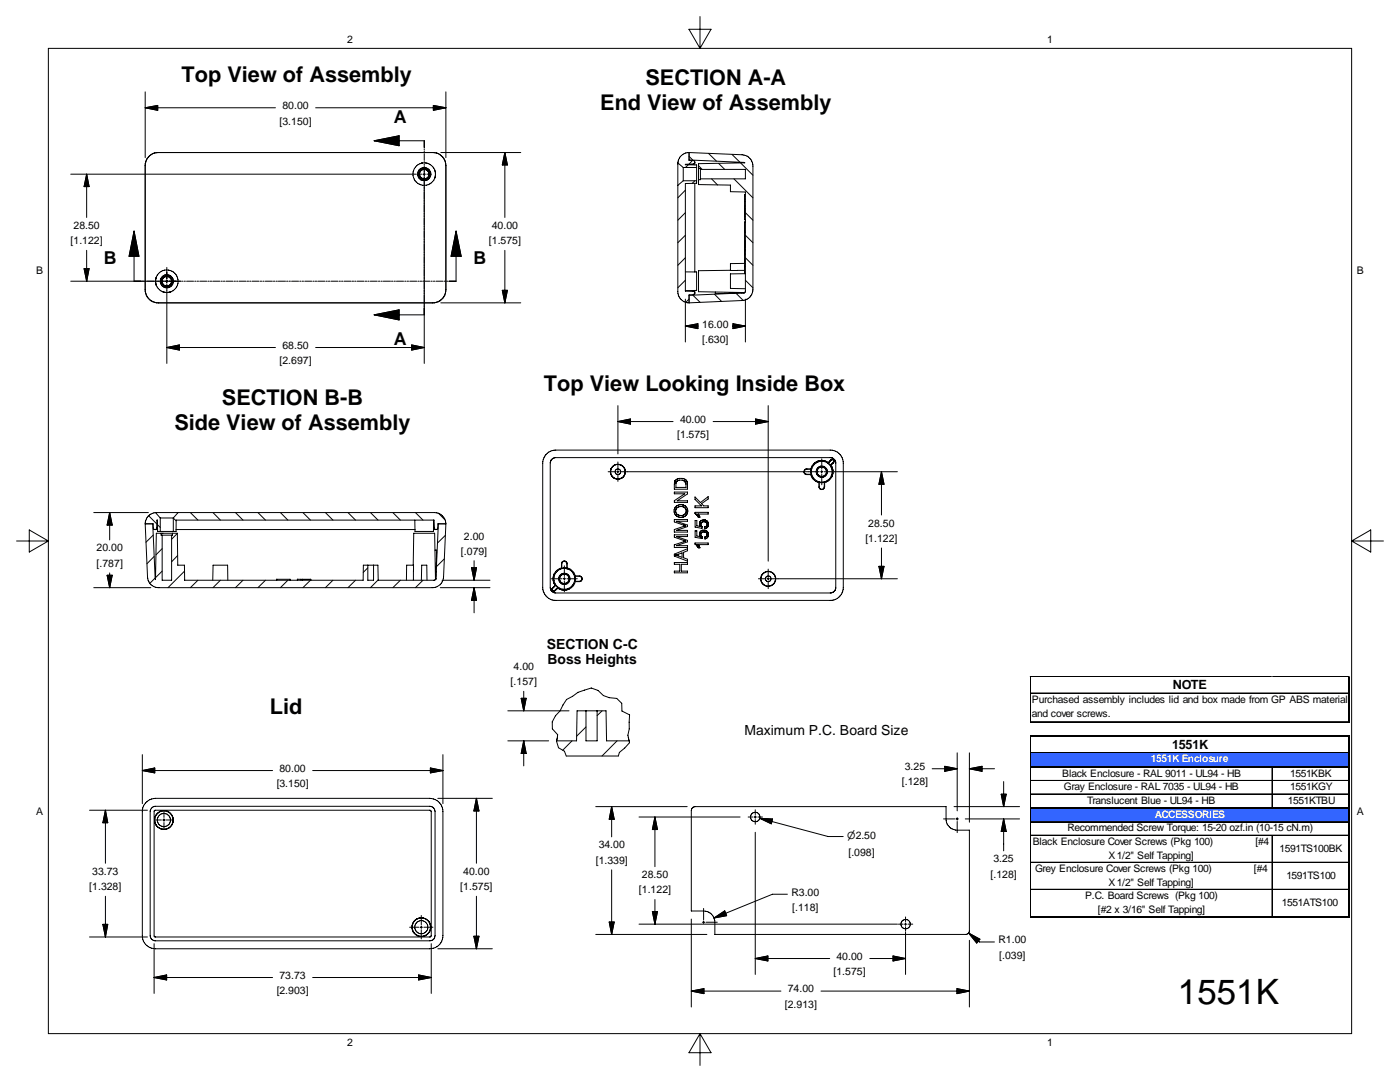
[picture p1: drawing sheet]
<svg xmlns="http://www.w3.org/2000/svg" width="279mm" height="216mm" viewBox="0 0 279 216" stroke-linecap="round" stroke-linejoin="round" font-family="sans-serif">
<g fill="none" stroke="#000" stroke-width=".2">
<path d="M29.9 31.1l.6-.5 1.1-.2h54.8a2.65 2.65 0 0 1 2.6 2.6v24.8a2.59 2.59 0 0 1-2.6 2.6h-54.8a2.59 2.59 0 0 1-2.6-2.6v-24.8l.2-1zM83.2 33.1l.9-.5 .5-.1a2.14 2.14 0 0 1 2.2 1.6l.1 .6a2.25 2.25 0 0 1-3.1 2.1 2.25 2.25 0 0 1-.6-3.7zM135.3 32.5v4.5M135.3 32.5h.1M135.3 32.5l1.1 .9M135.3 37v21.2a2.24 2.24 0 0 0 2.2 2.2M136.4 33.4v2.7M136.4 33.4h2.6M136.4 36.1h2.6M136.4 36.1l-1.1 .9M137.5 30.4l10.6 .5a2.28 2.28 0 0 1 2.2 2.2v24.6a2.21 2.21 0 0 1-2.2 2.3l-10.6 .4M137.5 30.4v1.6h1l.2 .4"/>
<path d="M137.5 31.9l11.1 .6-9.2 .2v.9M137.5 30.4a2.25 2.25 0 0 0-2.2 2.1M138.7 32.4v.5M138.7 32.4l-.4 .3-1.5 .2h2.2v.5M138.7 36.6v17.7M139 33.4v2.7M139 36.1v.5h-2.2v21.5l1.7 .1 .2 .2M139.4 33.6v2.3M139.4 33.6h.4v.2M139.4 35.9v.9l6.4 .1v1.3l3 .1v19.8l-.1 .2-.3 .1M139.8 33.8v1.9M139.8 35.7v.2h-.4"/>
<path d="M139.8 33.8h9v1.9h-9M148.6 39.8v2.1M148.6 39.2h.2M148.6 39.8h.2M148.8 38.8h-.2v1M31.6 54.6a2.22 2.22 0 0 1 3.7 .6 2.22 2.22 0 0 1-2 3.1 2.22 2.22 0 0 1-2.1-3.1zM136.8 54.3h2.2v3.7h-2.2M138.7 58v.4M138.7 58.4l-.2 .4h-1v1.6M142.8 58.3v.3l5.6-.2M145.8 53.9l-6.4 .1v4.2l9.2 .2M148.4 58.4h.1"/>
<path d="M148.4 58.4l-10.9 .5M148.5 58.4h.1M148.6 43.8h.2M148.6 41.9v.9M148.6 49.3v.6h.2M148.6 48.1v.9M148.6 48.1h.1M148.6 43.2v.6M148.6 52.6h-2.8v1.4h2.8M148.6 42.8v.4M148.6 46.1v.3M148.6 49v.3"/>
<path d="M148.6 49.3h.2M148.6 49h.2M148.6 48.4h.2M148.6 48.8h.2M148.6 48.1h.2M148.6 53.2h.2M148.6 54.6h.2M148.6 46.1h.2M148.6 50.8h.2M148.6 50.5h.2M148.6 51.9h.2M148.6 52.2h.2"/>
<path d="M148.6 43.2h.2M148.6 42.8h.2M148.6 41.9h.2M148.6 41.6h.2M148.6 41.1h.2M148.6 40.2h.2M148.6 58.4h.1M148.6 58.4h-.1M148.8 46.4h-.2v1.7M148.8 52.9h-.2v1.7M148.8 44.4h-.2v1.7M148.8 50.1h-.2v2.5h.2"/>
<path d="M148.8 54.6l-3 .1v2.9h3M148.8 44.3l-.2 .1M108.9 90.7l1-.7 1-.2h54.8a2.59 2.59 0 0 1 2.6 2.6v24.8a2.62 2.62 0 0 1-2.6 2.6h-54.8a2.62 2.62 0 0 1-2.6-2.6v-24.8l.1-.7zM110 91.7l.8-.4h55l.4 .2a1.1 1.1 0 0 1 .6 .9v24.9a1.09 1.09 0 0 1-.7 .9l-55.2 .1a1.12 1.12 0 0 1-1.1-1.1v-24.8zM121.9 93.6l-.1 .5 .1 .6M121.9 93.6a1.51 1.51 0 0 1 2.3-.7 1.51 1.51 0 0 1 0 2.4 1.51 1.51 0 0 1-2.3-.6M122 93.6v1.1M122 93.6a1.45 1.45 0 0 1 2.2-.6 1.45 1.45 0 0 1 0 2.3 1.45 1.45 0 0 1-2.2-.6M134.6 98.2h2.6v.4l-2.1 1.3h2.1v.3h-2.6v-.3l2.1-1.4h-2.1zM134.6 96.1h.1M134.7 96v.1M134.7 96h.1"/>
<path d="M134.7 95.9h.1M134.7 95.9v.1M134.8 95.9h.1M134.8 95.9l.5-.4h.4a1.17 1.17 0 0 1 1.5 1.2v.9h-2.6v-1.5M134.8 95.9h-.1M134.9 96.4h.1M135 96.2l-.1 .2M135 96.2h.1M135.1 96l-.1 .2M135.2 96h-.1M135.4 95.5h.1M136.3 95.8h-.7l-.4 .2"/>
<path d="M136.3 95.8v.1M136.3 95.9h.2M136.4 95.9h.1M136.5 95.9l.1 .1M136.6 96h.1M136.6 96l.1 .1M136.7 96v.1M136.7 96.1h.1M136.8 96.1h.1M136.8 96.1v.1M136.8 96.2h.1M136.8 96.3l.1 1h-2v-.9"/>
<path d="M138.7 99.2l1.1 1.1 1.5-1.2v.5l-1.3 .9 .4 .4h.9v.4h-2.6v-.4h1.3l-1.3-1.2zM160.9 93.6a.51 .51 0 0 0-.4 .6 .51 .51 0 0 0 .5 .4h.8M161 93.6h.8M161.8 93.6h-.9a.57 .57 0 0 0-.5 .6 .57 .57 0 0 0 .6 .5h.8M161.8 93.6h.1M161.8 94.7l.3 .6 .4 .5 .9 .5M161.8 94.6h.1M161.8 94.6v.1M161.8 93.6v1M163.4 96.3v.8a.56 .56 0 0 0 .6 .6 .56 .56 0 0 0 .6-.6M163.5 96.3h-.1M163.5 96.3l-.1 .8"/>
<path d="M163.5 96.3h1M163.5 97.1a.51 .51 0 0 0 .5 .5 .51 .51 0 0 0 .5-.5M164.5 96.3h.1M164.5 97.1h.1M164.5 96.3v.8M164.6 96.3v.8M165.3 92.3a2.17 2.17 0 0 0-2.4-.1l-.6 .4-.5 1M165.3 92.3v.1M165.3 92.4l.4 .4M165.7 92.8h.1M165.8 91.8h.1M165.8 91.8l-.5 .5"/>
<path d="M165.8 92.8a2.33 2.33 0 0 1 .2 2.4l-.8 .8-.6 .3M165.9 91.7h.1M165.9 91.7v.1M166 91.7h.1M166.1 91.7h-.1M166.1 91.7h.1M166.1 91.7l-.8 .7M166.2 91.7h.1M166.2 92.4h.1M166.2 92.4l-.4 .4M166.3 92.4h.1M166.3 92.4h-.1"/>
<path d="M166.3 91.7v.1M166.3 91.8h.1M166.3 92.3h.1M166.3 91.8l.1 .1M166.3 92.3v.1M166.4 92.2l-.1 .1M166.4 92.2h.1M166.4 91.9h.1M166.5 92h.1M166.5 91.9v.1M166.5 92.1l-.1 .1M166.5 92l-.8 .8"/>
<path d="M29 104.5l.4 10.6a2.17 2.17 0 0 0 2.3 2.2h54.6a2.17 2.17 0 0 0 2.2-2.2l.5-10.6M29 104.5h1.6v1l.4 .2M30.5 104.5l.5 11.2 .2-9.3h1M31 105.7h.5M31 105.7l.2-.2 .2-1.7 .1 2.2h.5M31 102.3h4.5M31 102.3l1 1.1M31 102.3a2.25 2.25 0 0 0-2 2.2M32 103.4h2.6M32 106h2.6M32 103.4v2.6M32.2 106.4h2.2"/>
<path d="M32.2 106.4v.4h.2M32.4 106.8h1.8M32.4 106.8v9h1.8v-9M34.4 106.4v.4h-.2M34.4 106.4h1l.1 6.4h1.3l.1 3h35.6v-3h.9M34.6 103.4v2.6M35.1 105.7h47.7M35.5 102.3h51.2a2.32 2.32 0 0 1 2.3 2.2M35.5 102.3l-.9 1.1M42.5 115.8v-3h2.9l.1 3M55.2 115.6v.2M55.2 115.6h2.7"/>
<path d="M57.9 115.6v.2M59.4 115.8v-.2h.6v.2M60 115.6h2M60.3 115.6v.2M62 115.6l.1 .2M62 115.6v.2M73.4 112.8h1.1M73.4 112.8v3h1.1v-3M74.5 112.8h.9l.1 3h11.1l.3-.1M81.1 115.8l.1-3h1.3v3M82.5 112.8l.1-6.4h4.1l.2 9.3M82.8 103.8v2.2h3.7v-2.2"/>
<path d="M84.1 115.8l.1-3h1v3M86.5 105.7h.5M86.8 109.8h.3l-.1 5.8M87 115.6l-.1 .1M87 105.7l-.3-.2-.1-1.7h-51.4l-.1 2.2h-.5M87.5 104.5l-.5 11.1M89 104.5h-1.6v1l-.4 .2M110.1 117.6h.1M110.2 117.6v.2M110.2 117.6h.1M110.2 117.5h.1M110.2 117.7l.1 .1"/>
<path d="M110.2 117.7h.1M110.2 117.4v.2M110.3 117.4h-.1M110.3 117.3v.1M110.3 117.8h.1M110.3 117.3h.1M110.3 117.8l.1 .1M110.4 117.9h.1M110.4 117.9l.1 .1M110.5 118h.1M110.6 118h-.1M110.6 117.9v.1"/>
<path d="M110.7 117.9h-.1M110.7 117.9h.1M110.8 116.8l-.5 .5M110.8 116.8h.1M110.8 117.8v.1M110.9 117.8h-.1M110.9 117.8h.1M110.9 117.7h.1M110.9 116.8l.4 .4M110.9 116.8l-.8 .8M111.3 117.2v.1M111.3 117.2l-.8 .8"/>
<path d="M111.3 117.3l-.4 .5M112.1 113.3v.1M112.1 113.3a2.37 2.37 0 0 0-1.7 2.2l.1 .7 .3 .6M112.1 113.4h1M113.1 112.5a.51 .51 0 0 0-.5-.5 .51 .51 0 0 0-.5 .5v.9M113.2 113.3h.1M113.2 113.3l-.1 .1M113.2 112.5a.56 .56 0 0 0-.6-.6 .56 .56 0 0 0-.5 .6v.8M113.2 112.5l-.1 .9M113.2 113.3l.9 .5 .4 .5 .3 .6M114.8 116v.1M114.8 115h.8"/>
<path d="M114.8 115v1M114.8 114.9v.1M114.8 114.9h.1M114.8 116.1a2.26 2.26 0 0 1-2.7 1.6l-.8-.4M115.6 114.9a.56 .56 0 0 1 .6 .4 .56 .56 0 0 1-.2 .7M115.6 115a.54 .54 0 0 1 .5 .3 .54 .54 0 0 1-.2 .6M115.9 115.9l-1.1 .1M116 116l-1.2 .1M134.6 110.6l2.6-1.1v.4l-.8 .3v1.1l.8 .3v.4l-2.6-1zM134.6 112.2h2.6v.4h-1.2v1.4h1.2v.3h-2.6v-.3h1.1v-1.4h-1.1zM134.6 102.4h.1M134.6 101.6h.1"/>
<path d="M134.8 101.2a1.33 1.33 0 0 1 2.1-.1 1.33 1.33 0 0 1-.4 2 1.32 1.32 0 0 1-1.4-.1 1.32 1.32 0 0 1-.5-1.3zM134.9 101.7l-.1 .2a1.11 1.11 0 0 0 .8 .9 1.11 1.11 0 0 0 1.1-.3M134.9 110.8h.1M134.9 101.7h.1M134.9 101.6v.1M134.9 110.7v.1M134.9 101.6a1.06 1.06 0 0 1 1.3-.5 1.06 1.06 0 0 1 .7 1.2M134.9 110.8h.3M134.9 101.6h.1M135 110.7h-.1M135 110.7h.1M135.2 110.9h.1"/>
<path d="M135.2 110.7h-.2M135.2 110.8v.1M135.2 110.6h.1M135.3 110.6l-.1 .1M135.3 110.9h.1M135.4 110.6l.7-.3v.9l-.7-.3M135.4 110.6h-.1M136.2 100.7l.1 .1M136.4 103.1h.1M136.5 104.8l-1.9-.7v-.4h2.6v.3h-2.2l2.2 .8v.3l-2.2 .7h2.2v.4h-2.6v-.5l1.9-.7M136.5 104.8h.1M136.5 107.8l-1.9-.6v-.5h2.6v.4h-2.2l2.2 .7v.3l-2.2 .8h2.2v.3h-2.6v-.5l1.9-.6"/>
<path d="M136.5 105h.1M136.5 107.8v.1M136.5 104.8l.3 .1M136.5 107.9h.2M136.5 108.1h.1M136.7 107.9h.1M136.7 104.9l-.2 .1M136.8 104.9h.1M136.8 107.9h.1M136.8 108h.1M136.8 108l-.3 .1M136.8 102.5h-.1"/>
<path d="M136.8 104.9h-.1M136.8 107.9v.1M136.9 102.3l-.1 .2M136.9 102.3h.1M138.7 108.6v-.2h2.6v.3h-2M138.7 108.6h.1M138.7 108.6l.2 .1M138.8 102.5h.1M138.9 108.7h.1M139 108.7v.1M139 108.8h.1M139 108.8l.2 .2"/>
<path d="M139 102.7l.3 .3M139.1 108.9v.1M139.1 102.8h.1M139.2 109l.2 .3h.3M139.3 103h.1M139.3 108.7l.1 .1M139.3 102.6h.1M139.3 102.6h2v-.4h-2.6v.2l.4 .4M139.3 103l.1 .2h.3l-.1-.1M139.3 108.7h.1M139.3 102.6l.1 .1M139.4 108.8h.1"/>
<path d="M139.4 102.7h.1M139.4 108.8v.1M139.4 102.7v.1M139.4 108.9h.1M139.4 102.8h.1M139.5 109l.1 .1M139.5 102.8h.1M139.5 108.9v.1M139.5 102.8v.1M139.5 102.9h.1M139.5 102.9l.1 .1M139.6 103v.1"/>
<path d="M139.6 109.1l.1 .1M139.6 103h.1M139.6 109.1h.1M139.6 106.8h.1M139.6 104.7h.1M139.6 106.8l.1 .2M139.6 104.7l.1 .2M139.6 103.1h.1M139.7 109.2v.1M139.7 104.2l-.1 .5M139.7 104.9h.1M139.7 107h.1"/>
<path d="M139.7 104.9v.1M139.7 107v.1M139.7 104.2h.1M139.7 105l-.6-.1v-1h-.4v1.3l1.4 .2v-.3M139.7 106.2h.1M139.7 105h.1M139.7 107.1h.1M139.7 107.1l-.6-.1v-1.1h-.4v1.3l1.4 .3v-.3M139.9 104.4h.1M139.9 104.9h.1M139.9 107h.1M140 104.9l.1 .2"/>
<path d="M140 107h.1M140 106.3v.7M140 104.3v.6M140 107v.1M140 106.3l.6-.2 .5 .3M140 104.3l.4-.2 .4 .1 .3 .2v.4M140 106.3h.1M140 104.3h.1M140 107.1h.1M140.1 105.1h.1M140.1 107.2h.1M140.4 103.7l-.5 .2-.2 .3"/>
<path d="M140.4 103.7h.1M140.5 103.7l.2 .1M140.7 105.1h.1M140.7 105.1l-.1 .4 .4-.1M140.7 103.8h.1M140.7 107.2h.1M140.7 105.8h-.2a.83 .83 0 0 0-.9 1M140.7 105.8h.1M140.8 105.8v.1M140.8 107.1l-.1 .1M140.8 105.5h.1M140.8 103.8h.1"/>
<path d="M140.8 107.1h.1M140.8 105.9l.3 .1M140.9 105.9h.1M140.9 105.1h-.1M140.9 103.8v.1M140.9 107.5h-.1M140.9 103.9h.1M140.9 107.1h.1M140.9 105.4h.1M141 103.9h.1M141 104.9l-.3 .2M141 103.9l.1 .1"/>
<path d="M141.1 104.9h-.1M141.1 106.5v.3M141.1 106h.1M141.1 106.4v.1M141.1 104h.1M141.1 106.8l-.2 .3M141.1 104.8l-.1 .1M141.1 106.8h.1M141.1 104.8h.1M141.1 106l.1 .2M141.1 104l.1 .1M141.2 104.1h.1"/>
<path d="M141.2 104.1l.2 .3v.5l-.4 .5M141.2 106.2l.1 .1M141.2 106.2h.1M141.3 106.3l.1 .7-.2 .3-.6 .2 .1-.3M141.3 106.3h.1M151.8 115.2v.6M151.8 115.2a1.5 1.5 0 0 1 1.8-1.2 1.5 1.5 0 0 1 1.2 1.8 1.5 1.5 0 0 1-1.8 1.2M151.9 115.2a1.46 1.46 0 0 1 2-1 1.46 1.46 0 0 1 .6 2.2 1.46 1.46 0 0 1-2.2 .2l-.5-.8M151.9 115.2v.6M151.9 115.8l.4 .8 .5 .3M166 118.3h.1M111.1 147.8l.4 1.4 1.1 .7 .4 1h10.4l.2-.8 1.1-.8 .9-1.1v-.4"/>
<path d="M111.1 147.8l.2-1.2-1.1-1.2v-1.4l.6-1.2 1-1 1.3-2.2 1.2-.7 1-.7 2.7-.9 1.4 .5 1 1 1.2 .4 1.5 .2 1 .9v1.6l1.5 .7v2.8l-.3 1.3 .3 1.1M116.9 141.8h2.2M116.9 141.8h-1.7l-.1 6h-4M116.9 141.8v6h2.3v-6M119.1 141.8h1.8l.2 6h4.5M29 160.2l.9-.6 1.1-.3h54.8a2.66 2.66 0 0 1 2.6 2.6v24.8a2.59 2.59 0 0 1-2.6 2.6h-54.8a2.62 2.62 0 0 1-2.6-2.6v-24.8l.1-.7zM30.4 161.1l.6-.2h54.8l.4 .1 .4 .3 .2 .6v24.8l-.1 .5-.5 .4-.4 .1h-54.8l-.4-.1-.5-.4-.1-.5v-24.8zM30.8 161.8l55.1-.1 .2 .2-.1 24.9-.2 .2-54.9-.1-.1-.1zM30.9 163.3a1.86 1.86 0 0 1 2.4-1.4 1.86 1.86 0 0 1 1.1 2.5M30.9 163.3v.7M30.9 164l.1 .3M31 164.3a1.42 1.42 0 0 0 .9 .9"/>
<path d="M31 164.3l.3 .5M31.1 162.7l-.2 .6M31.3 162.4a1.87 1.87 0 0 1 2.4-.3 1.87 1.87 0 0 1 .7 2.3M31.5 165.1l.3 .2M31.9 165.2l.6 .3h.6M33.1 165.4l-.6 .1M33.4 165.3l-.3 .1M34.4 164.4l-.4 .6-.6 .3M34.4 164.4l-.4 .6-.6 .4M138.2 161.2l.5-.2h50.1v2.4a2.24 2.24 0 0 0 2.2 2.3h2.5v20l-.2 .5-.4 .2-50.2 .1v-2.5a2.21 2.21 0 0 0-2.3-2.2h-2.4v-20.1zM82.3 185.3l.2 .7 .4 .5M82.3 185.3l.2 .6 .4 .5"/>
<path d="M82.9 183.5l-.6 .9v.9M82.9 186.5l.6 .3 .7 .1M82.9 183.6l-.5 .8-.1 .9M82.9 186.4l.6 .3 .7 .1M83.8 183.2l-.9 .3M83.8 183.2l-.6 .2M84.2 183.2h-.4M84.2 183.2l.6 .1M84.2 183.1l.6 .2M84.8 183.3l.5 .4M84.8 183.3l.6 .3M85.3 183.7l.4 .5"/>
<path d="M85.3 186.3l-.5 .4-.6 .1M85.4 183.6l.4 .6M85.4 186.4l-.6 .3-.6 .2M85.7 184.2l.2 .6-.2 1M85.7 185.8l-.4 .5M85.8 184.2l.2 .6-.2 1M85.8 185.8l-.4 .6"/>
<circle cx="84.7" cy="34.7" r=".94"/>
<circle cx="84.7" cy="34.7" r="1.12"/>
<circle cx="84.7" cy="34.8" r="1.32"/>
<circle cx="33.3" cy="56.1" r="1.13"/>
<circle cx="33.3" cy="56.1" r="1.3"/>
<circle cx="33.3" cy="56.1" r=".93"/>
<circle cx="123.3" cy="94.1" r=".56"/>
<circle cx="164" cy="94.1" r="2.08"/>
<circle cx="164" cy="94.1" r="1.14"/>
<circle cx="164" cy="94.1" r=".94"/>
<circle cx="112.6" cy="115.5" r="1.13"/>
<circle cx="112.6" cy="115.5" r=".94"/>
<circle cx="112.6" cy="115.5" r="2.09"/>
<circle cx="153.3" cy="115.5" r=".56"/>
<circle cx="32.7" cy="163.6" r="1.31"/>
<circle cx="150.7" cy="163" r=".94"/>
<circle cx="84.1" cy="185" r="1.32"/>
<circle cx="180.7" cy="184.4" r=".93"/>
</g>
<path d="M205.7 144h63.7v3h-63.7z" fill="#fff"/>
<g fill="#3365ff">
<path d="M205.7 150.2h63.7v3h-63.7z"/>
<path d="M205.7 161.3h63.7v2.8h-63.7z"/>
</g>
<path d="M205.5 134.9v.1M253.9 134.9v.1M269.3 134.9v.1" fill="none" stroke="#c0c0c0" stroke-width=".2"/>
<g fill="none" stroke="#000" stroke-width=".2">
<path d="M9.7 9.7h260v196.5h-260zM29 18.3v13.2M89 18.3v13.2M137.5 5.8h4.4l-2.2 3.9zM139.7 3.3v6.4M14.1 34.8h69M17.3 34.8v8.6M17.3 34.8l.5 2.4h-1zM29 21.5h26M29 21.5l2.5-.5v1zM63 21.5h26M74.7 28.1h10v1.3"/>
<path d="M74.7 28.1l5-1v2zM83.2 34.8h1M84.4 34.8h.5M84.7 29.7v.3M84.7 30.2v.2M84.7 30.6v1.4M84.7 32.2v.3M84.7 32.7v.3M84.7 33.2v1.9M84.7 35.3v37.2M85.2 34.8h.9M86.5 21l2.5 .5-2.5 .5z"/>
<path d="M88 30.4h15.9M100.8 30.4v13M100.8 30.4l.5 2.5h-1.1zM136.8 38l-1.5 1.5M137.4 32.9l-.6 .5M137.5 31.2l.8 .8M138.2 32l-.7 .8M138.7 36.1l-.6 .5M139.4 33.1l.7 .7M141.4 30.6l1.6 1.6M142 35.7l1.2 1.2M143.4 32.6l1.2 1.2"/>
<path d="M146.1 30.8l1.6 1.6M146.5 35.7l3.8 3.8M147.8 32.5l2.5 2.5M14.1 56.1h19.4M16.8 53.6h1l-.5 2.5zM17.3 50v6.1M26.8 46.1v10M26.8 46.1l.9 5h-1.9zM33.3 53.4v2.2M33.3 55.9v.5M33.3 56.6v15.9M33.6 56.1h2.4"/>
<path d="M36.2 56.1h.3M36.7 56.1h.3M37.2 56.1h1.4M38.9 56.1h.2M39.3 56.1h.3M39.9 56.1h1.4M41.5 56.1h.2M42 56.1h.2M42.5 56.1h1.4M44.1 56.1h.3M44.6 56.1h.3M45.1 56.1h1.4"/>
<path d="M46.7 56.1h.3M47.2 56.1h.3M47.7 56.1h1.4M49.3 56.1h.3M49.8 56.1h.3M50.3 56.1h1.4M51.9 56.1h.3M52.5 56.1h.2M52.9 56.1h1.5M54.6 56.1h.2M55.1 56.1h.3M55.5 56.1h1.5"/>
<path d="M57.2 56.1h.2M57.7 56.1h.3M58.2 56.1h1.4M59.8 56.1h.3M60.3 56.1h.3M60.8 56.1h1.4M62.4 56.1h.3M62.9 56.1h.3M63.4 56.1h1.4M65 56.1h.3M65.5 56.1h.3M66 56.1h1.4"/>
<path d="M67.7 56.1h.2M68.2 56.1h.2M68.7 56.1h1.4M70.3 56.1h.3M70.8 56.1h.2M71.3 56.1h1.4M72.9 56.1h.3M73.4 56.1h.3M73.9 56.1h1.4M75.5 56.1h.3M76 56.1h.3M76.5 56.1h1.4"/>
<path d="M78.1 56.1h.3M78.6 56.1h.3M79.1 56.1h1.4M80.8 56.1h.2M81.3 56.1h.2M81.8 56.1h1.4M83.4 56.1h.3M83.9 56.1h.3M84.4 56.1h1.4M86 56.1h.3M86.5 56.1h.3M87 56.1h1.4"/>
<path d="M88.6 56.1h.3M89.1 56.1h.3M91 46.1v10h-1.4M91 46.1l1 5h-2zM100.2 57.9h1.1l-.5 2.5zM100.8 50v10.4M136.8 55.9l-1.5 1.5M136.8 51.4l-1.5 1.5M136.8 46.9l-1.5 1.5M136.8 42.4l-1.5 1.5M136.8 59.7v8.5M137.5 59.7l-.6 .6"/>
<path d="M138.3 58.9l1.4 1.4M138.6 58.5l-.3 .3M142.6 58.7l1.4 1.5M146.9 58.5l1.4 1.4M148.8 55.9l1.5 1.5M148.8 51.4l1.5 1.5M148.8 46.9l1.5 1.5M148.8 42.4l1.5 1.5M148.8 59.7v8.5M33.3 69.3h21.7M33.3 69.3l2.5-.5v1zM63 69.3h21.7"/>
<path d="M74.7 62.8l5-1v2zM74.7 62.8h10M82.2 68.8l2.5 .5-2.5 .5zM88 60.4h15.9M136.8 65.1h2.5M136.8 65.1l2.5-.5v1zM146.2 65.1h2.6M146.3 64.6l2.5 .5-2.5 .5zM121.4 94.1h1.4M123.1 94.1h.5M123.3 80.9v9.7M123.3 92.2v1.4"/>
<path d="M123.3 93.9v.5M123.3 94.6v1.5M123.3 84.1h11M123.3 84.1l2.5-.5v1zM123.8 94.1h39.7M142.3 84.1h11M150.8 83.6l2.5 .5-2.5 .5zM153.3 80.9v31.1M163.7 94.1h.5M164 91.5v2.1M164 93.9v.5M164 94.6v2.1"/>
<path d="M164.5 94.1h14.6M175.9 94.1v8.7M175.9 94.1l.5 2.5h-1zM3.3 107.9h6.4M5.8 105.7l3.9 2.2-3.9 2.3zM18.7 102.3h10.9M18.7 117.3h11.4M21.4 114.8h1l-.5 2.5zM21.9 102.3v5.4M21.9 114.3v3M21.9 102.3l.5 2.5h-1zM29.7 102.9l1.6 1.6"/>
<path d="M30.6 106.8l-1.5 1.4M30.8 111l-1.5 1.5M30.9 115.4l-1 1M31.4 104.7l.6 .5M32.4 114l-1.4 1.3M32.4 109.5l-1.3 1.2M34.6 103.4l.6 .5M35.4 106.4l-1.2 1.2M35.5 110.8l-1.3 1.3M36.8 114l-3.3 3.3M38 102.3l1.5 1.5M39.5 115.8l-1.5 1.5"/>
<path d="M42.5 102.3l1.5 1.5M44 115.8l-1.5 1.5M47 102.3l1.5 1.5M48.5 115.8l-1.5 1.5M51.5 102.3l1.5 1.5M53 115.8l-1.5 1.5M56 102.3l1.4 1.5M57.4 115.8l-1.4 1.5M60.5 102.3l1.5 1.5M62 115.8l-1.5 1.5M64.9 102.3l1.5 1.5M66.4 115.8l-1.5 1.5"/>
<path d="M69.4 102.3l1.6 1.5M71 115.8l-1.6 1.5M73.4 113.3l-.9 .9M73.9 102.3l1.5 1.5M75.5 115.7l-1.6 1.6M78.4 102.3l1.5 1.5M79.9 115.8l-1.5 1.5M82.9 102.3l1.5 1.5M84.4 115.8l-1.5 1.5M87.5 102.4l1.3 1.3M87.9 117.3h9.9M88.2 115.8h9.6"/>
<path d="M88.7 111.5l-1.6 1.6M88.9 106.8l-1.6 1.6M94.1 113.3h1l-.5 2.5zM94.6 111.9v3.9M94.6 117.3v5M94.6 117.3l.5 2.5h-1zM110 115.5h2.1M112.4 115.5h.5M112.6 112.9v2.1M112.6 115.2v.5M112.6 116v2.1M113.1 115.5h2.1"/>
<path d="M151.4 115.5h1.4M153.1 115.5h.5M153.3 113.6v1.4M153.3 115.2v.5M153.3 116v1.5M153.8 115.5h25.3M175.4 113h1l-.5 2.5zM175.9 109.3v6.2M269.7 107.9h6.4M269.7 107.9l3.9-2.2v4.5zM104 139.3h1l-.5 2.5zM104.5 137.9v3.9"/>
<path d="M205.6 135v9.1M205.7 135h63.7M205.7 138.3h63.4M205.7 138.4h63.4M28.4 153.8h26M28.4 153.8l2.5-.6v1zM28.4 150.6v9.8M62.4 153.8h26M85.9 153.2l2.5 .6-2.5 .4zM87.4 159.3h10.9M88.4 150.6v9.8M95.1 159.3v13"/>
<path d="M95.1 159.3l.5 2.5h-1zM101.3 147.8h8.2M101.3 141.8h12.3M104.5 147.8v5M104.5 147.8l.5 2.5h-1zM114.2 147.8l-1.9 1.9M116.9 145.1l-1.8 1.8M120.2 141.8l-1 1M123.1 147.8l-3 3.1M186 153.4h5M188.6 152.9l2.4 .5-2.4 .5zM191 150.2v11.6"/>
<path d="M193.5 150.2v13.9M193.5 153.4h5M193.5 153.4l2.5-.5v1zM199.8 158.5h1l-.5 2.5zM200.3 156v5M205.6 146.7v36.4M205.7 144h63.4M205.7 144.1h63.4M205.7 150.2h63.4M205.7 150.3h63.4M205.7 155.7h63.4M205.7 155.8h63.4"/>
<path d="M205.7 158.4h63.4M205.7 158.5h63.4M253.9 153.2v7.9M17.9 161.7h11.5M21 161.7v10.6M21 178.8v8.2M21 161.7l.5 2.5h-1zM30.9 163.6h1.3M32.5 163.6h.5M32.7 161.8v1.3M32.7 163.4v.5M32.7 164.1v1.3"/>
<path d="M33.2 163.6h1.3M95.1 178.8v10.5M118.9 161h18.2M122.1 161v6M122.1 173.6v12.9M122.1 161l.5 2.5h-1zM127.5 163h20.2M130.7 163v9.9M130.7 179.5v4.9M130.7 163l.5 2.5h-1zM149.3 163h.9M150.5 163h.5"/>
<path d="M150.7 161.6v.9M150.7 162.8v.5M150.7 163.5v1M150.7 166.1v28.3M151.2 163h1M151.6 163.3l2.5 .6M151.6 163.3l2.6 .1-.3 1zM151.6 163.3l13.7 3.6h3M157.1 178.4h-2.9l-11.7 4.8M188.3 163.4h2.2M190.4 161h13.1M190.8 163.4h.5"/>
<path d="M191 163.2v.5M191 163.9v2.2M192.6 163.4h10.9M200.3 163.4v6.4M200.3 163.4l.5 2.5h-1zM205.7 164h63.4M205.7 166.6h63.4M205.7 166.7h63.4M205.7 172h63.4M205.7 172.1h63.4M205.7 177.4h63.4M205.7 177.5h63.4"/>
<path d="M253.9 166.8v16M17.9 187h11.5M20.5 184.4h1l-.5 2.6zM30.8 195.1h23.6M30.8 195.1l2.5-.6v1zM30.8 188.3v9.9M62.4 195.1h23.7M81.7 185h1.9M83.5 194.5l2.6 .6-2.6 .4zM83.8 185h.5M84.1 182.7v1.8M84.1 184.8v.5"/>
<path d="M84.1 185.5v1.8M84.6 185h1.8M86.1 188.3v9.9M87.4 189.3h10.9M94.6 186.8h1l-.5 2.5zM118.9 186.5h22.2M121.6 184h1l-.5 2.5zM127.5 184.4h51.6M130.2 181.9h1l-.5 2.5zM138 197.8h17.9M138 197.8l2.5-.5v1zM138 183.4v17.5"/>
<path d="M140.2 184h.5M140.4 181.3v2.2M140.4 183.8v.5M140.9 184h2.3M142.5 183.2l2.1-1.4 .4 .9zM150.7 191.3h14.9M150.7 191.3l2.5-.5v.9zM163.9 197.8h29.6M173.6 191.3h7.1M178.2 190.8l2.5 .5-2.5 .4zM179.3 184.4h.9M180.5 184.4h.5"/>
<path d="M180.7 183v.9M180.7 184.1v.6M180.7 184.9v.9M180.7 186v8.4M181.2 184.4h1M191 197.3l2.5 .5-2.5 .5zM193.3 186.2l2.2 1.8h3M193.3 186.2l2.3 1.2-.7 .8zM193.5 187.6v13.3M139.7 206.2v6.4M139.7 206.2l2.2 3.9h-4.4z"/>
</g>
<path d="M269.3 135.1v9M269.3 147v36.1" fill="none" stroke="#000" stroke-width=".3"/>
<path d="M205.7 146.8h63.7M205.7 153h63.7M205.7 161.3h63.7M205.7 183h63.7" fill="none" stroke="#000" stroke-width=".32"/>
<g fill="#000" stroke="#000" stroke-width=".2">
<path d="M17.3 34.8l.5 2.4h-1zM29 21.5l2.5-.5v1zM74.7 28.1l5-1v2zM86.5 21l2.5 .5-2.5 .5zM100.8 30.4l.5 2.5h-1.1zM16.8 53.6h1l-.5 2.5zM26.8 46.1l.9 5h-1.9zM91 46.1l1 5h-2zM100.2 57.9h1.1l-.5 2.5zM33.3 69.3l2.5-.5v1zM74.7 62.8l5-1v2zM82.2 68.8l2.5 .5-2.5 .5z"/>
<path d="M136.8 65.1l2.5-.5v1zM146.3 64.6l2.5 .5-2.5 .5zM123.3 84.1l2.5-.5v1zM150.8 83.6l2.5 .5-2.5 .5zM175.9 94.1l.5 2.5h-1zM21.4 114.8h1l-.5 2.5zM21.9 102.3l.5 2.5h-1zM94.1 113.3h1l-.5 2.5zM94.6 117.3l.5 2.5h-1zM175.4 113h1l-.5 2.5zM104 139.3h1l-.5 2.5zM28.4 153.8l2.5-.6v1z"/>
<path d="M85.9 153.2l2.5 .6-2.5 .4zM104.5 147.8l.5 2.5h-1zM188.6 152.9l2.4 .5-2.4 .5zM193.5 153.4l2.5-.5v1zM199.8 158.5h1l-.5 2.5zM21 161.7l.5 2.5h-1zM95.1 159.3l.5 2.5h-1zM122.1 161l.5 2.5h-1zM130.7 163l.5 2.5h-1zM151.6 163.3l2.6 .1-.3 1zM200.3 163.4l.5 2.5h-1zM20.5 184.4h1l-.5 2.6z"/>
<path d="M30.8 195.1l2.5-.6v1zM83.5 194.5l2.6 .6-2.6 .4zM94.6 186.8h1l-.5 2.5zM121.6 184h1l-.5 2.5zM130.2 181.9h1l-.5 2.5zM138 197.8l2.5-.5v1zM142.5 183.2l2.1-1.4 .4 .9zM150.7 191.3l2.5-.5v.9zM178.2 190.8l2.5 .5-2.5 .4zM191 197.3l2.5 .5-2.5 .5zM193.3 186.2l2.3 1.2-.7 .8z"/>
</g>
<text font-size="7" x="235.1" y="200.3">1551K</text>
<g font-size="4.3">
<text x="36.2" y="16.4">Top View of Assembly</text>
<text x="128.8" y="17">SECTION A-A</text>
<text x="119.8" y="21.9">End View of Assembly</text>
<text x="44.3" y="80.9">SECTION B-B</text>
<text x="108.5" y="78.1">Top View Looking Inside Box</text>
<text x="34.8" y="85.7">Side View of Assembly</text>
<text x="53.8" y="142.4">Lid</text>
</g>
<g font-size="3.5">
<text x="78.6" y="24.6">A</text>
<text x="20.7" y="52.6">B</text>
<text x="94.5" y="52.6">B</text>
<text x="78.6" y="68.9">A</text>
</g>
<g font-size="2.8">
<text x="109.1" y="129.4">SECTION C-C</text>
<text x="109.3" y="132.6">Boss Heights</text>
<text x="148.5" y="146.7">Maximum P.C. Board Size</text>
</g>
<g font-size="2.5">
<text x="234.1" y="137.5">NOTE</text>
<text x="233.9" y="149.4">1551K</text>
</g>
<g font-size="2.1">
<text x="69.3" y="8.6">2</text>
<text x="209" y="8.6">1</text>
<text x="56.4" y="21.8">80.00</text>
<text x="55.8" y="24.8">[3.150]</text>
<text x="14.7" y="45.7">28.50</text>
<text x="98.1" y="45.7">40.00</text>
<text x="14.1" y="48.8">[1.122]</text>
<text x="97.6" y="48.8">[1.575]</text>
<text x="7.2" y="54.7">B</text>
<text x="270.8" y="54.7">B</text>
<text x="140.1" y="65.4">16.00</text>
<text x="56.4" y="69.6">68.50</text>
<text x="140.1" y="68.4">[.630]</text>
<text x="55.8" y="72.7">[2.697]</text>
<text x="135.1" y="87.5">[1.575]</text>
<text x="135.7" y="84.4">40.00</text>
<text x="92.6" y="107.7">2.00</text>
<text x="173.3" y="105.1">28.50</text>
<text x="19.3" y="110">20.00</text>
<text x="19.3" y="113.1">[.787]</text>
<text x="92" y="110.7">[.079]</text>
<text x="172.7" y="108.1">[1.122]</text>
<text x="101.9" y="136.7">[.157]</text>
<text x="102.5" y="133.6">4.00</text>
<text x="206" y="140.3">Purchased assembly includes lid and box made from GP ABS material</text>
<text x="206" y="143">and cover screws.</text>
<text x="55.8" y="154">80.00</text>
<text x="180.6" y="153.6">3.25</text>
<text x="212" y="155">Black Enclosure - RAL 9011 - UL94 - HB</text>
<text x="257.5" y="155">1551KBK</text>
<text x="55.2" y="157.1">[3.150]</text>
<text x="180" y="156.7">[.128]</text>
<text x="212.3" y="157.7">Gray Enclosure - RAL 7035 - UL94 - HB</text>
<text x="217" y="160.4">Translucent Blue - UL94 - HB</text>
<text x="257" y="160.4">1551KTBU</text>
<text x="257.5" y="157.7">1551KGY</text>
<text x="7.2" y="162.7">A</text>
<text x="213.1" y="165.8">Recommended Screw Torque: 15-20 ozf.in (10-15 cN.m)</text>
<text x="270.8" y="162.7">A</text>
<text x="118.9" y="172.3">[1.339]</text>
<text x="119.5" y="169.3">34.00</text>
<text x="169.3" y="170.7">[.098]</text>
<text x="198.3" y="172.1">3.25</text>
<text x="206.1" y="168.7">Black Enclosure Cover Screws (Pkg 100)</text>
<text x="221.2" y="171.3">X 1/2&quot; Self Tapping]</text>
<text x="250.5" y="168.7">[#4</text>
<text x="255.4" y="169.9">1591TS100BK</text>
<text x="17.8" y="177.6">[1.328]</text>
<text x="18.4" y="174.6">33.73</text>
<text x="91.9" y="177.6">[1.575]</text>
<text x="92.5" y="174.6">40.00</text>
<text x="127.5" y="178.3">[1.122]</text>
<text x="128.1" y="175.2">28.50</text>
<text x="157.9" y="178.7">R3.00</text>
<text x="197.7" y="175.1">[.128]</text>
<text x="206.6" y="174">Grey Enclosure Cover Screws (Pkg 100)</text>
<text x="216.5" y="179.4">P.C. Board Screws (Pkg 100)</text>
<text x="221.2" y="176.7">X 1/2&quot; Self Tapping]</text>
<text x="250.2" y="174">[#4</text>
<text x="256.7" y="175.3">1591TS100</text>
<text x="158.1" y="181.7">[.118]</text>
<text x="219.1" y="182.1">[#2 x 3/16&quot; Self Tapping]</text>
<text x="255.8" y="180.8">1551ATS100</text>
<text x="167" y="191.5">40.00</text>
<text x="199.2" y="188.2">R1.00</text>
<text x="199.4" y="191.3">[.039]</text>
<text x="55.8" y="195.3">73.73</text>
<text x="166.4" y="194.6">[1.575]</text>
<text x="55.2" y="198.4">[2.903]</text>
<text x="156.6" y="201.1">[2.913]</text>
<text x="157.2" y="198">74.00</text>
<text x="69.3" y="208.8">2</text>
<text x="209" y="208.8">1</text>
</g>
<g font-size="2.1" fill="#fff">
<text x="229.7" y="152.1">1551K Enclosure</text>
<text x="230.4" y="163.2">ACCESSORIES</text>
</g>
<text font-size="2" x="169.1" y="167.3">⌀2.50</text>
</svg>
